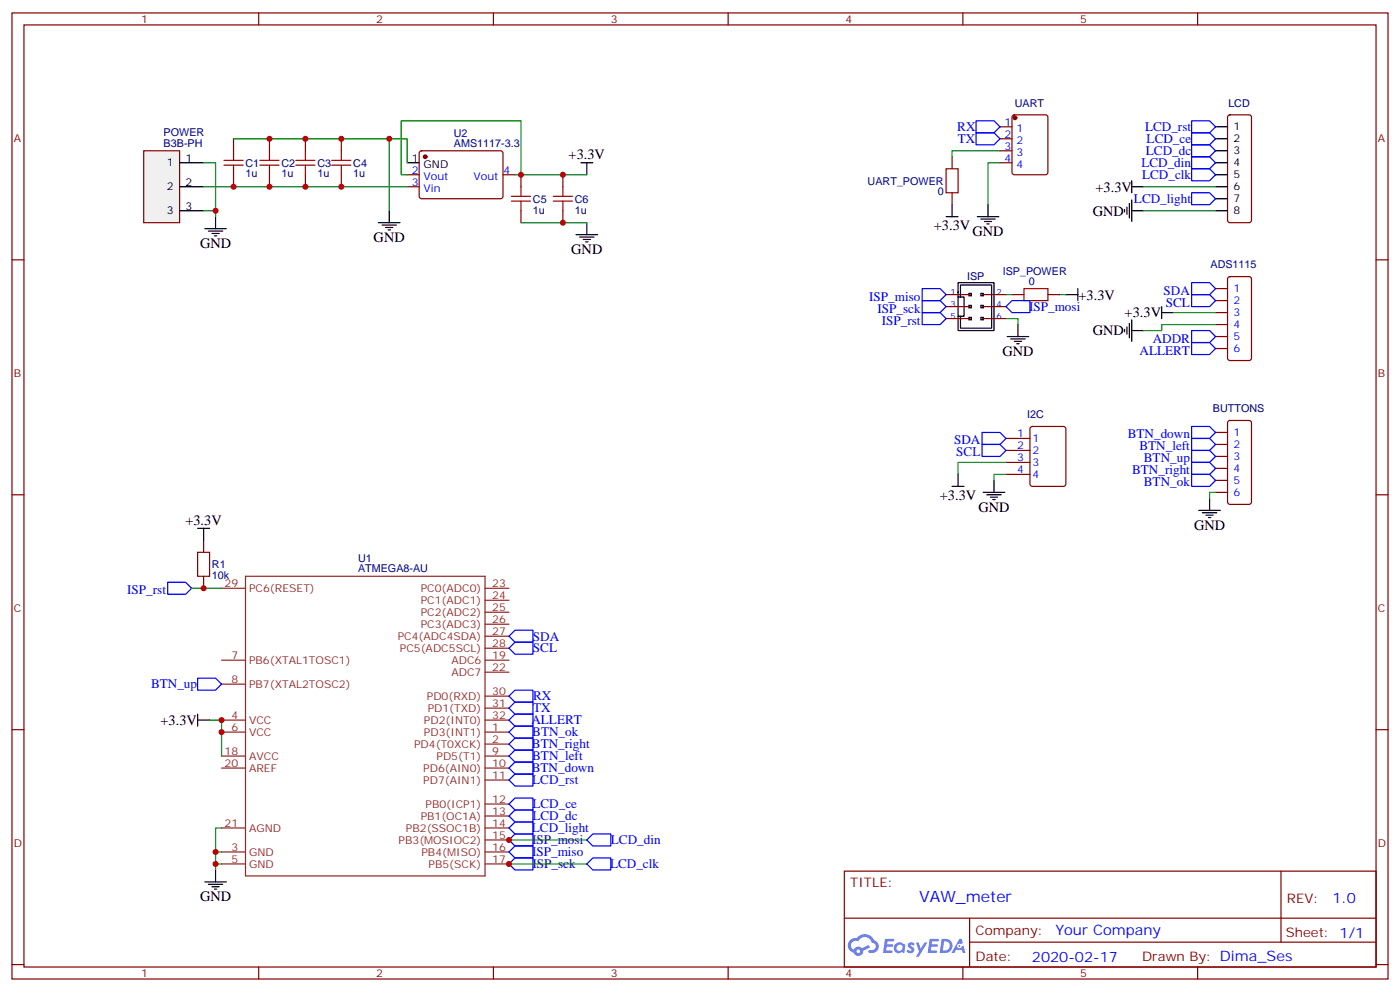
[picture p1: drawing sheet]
<svg xmlns="http://www.w3.org/2000/svg" width="412mm" height="292mm" viewBox="0 0 412 292" stroke-linecap="round" stroke-linejoin="round" font-family="sans-serif">
<g fill="none" stroke="#870000" stroke-width=".35">
<path d="M3.5 3.8h405.4v284.3h-405.4zM7.1 7.3h398.2v277.3h-398.2zM76.2 3.8v3.5M145.3 3.8v3.5M214.5 3.8v3.5M283.6 3.8v3.5M352.8 3.8v3.5M3.5 76.5h3.6M405.3 76.5h3.6M3.5 145.6h3.6M405.3 145.6h3.6M3.5 214.8h3.6"/>
<path d="M405.3 214.8h3.6M248.7 256.4h156.6v28.2h-156.6zM377.3 256.4v20.9M248.7 270.2h156.5M285.6 277.3h119.6M285.6 270.2v14.2M3.5 283.9h3.6M76.2 284.6v3.5M145.3 284.6v3.5M214.5 284.6v3.5M283.6 284.6v3.5M352.8 284.6v3.5"/>
<path d="M405.3 283.9h3.6"/>
</g>
<g fill="#5487ff">
<path d="M267.7 277.6a1.22 1.22 0 0 1 1.7 .2l-.4 .6a.47 .47 0 0 0-.3-.4 .47 .47 0 0 0-.5 .2l.1 .2a1.14 1.14 0 0 1 .8 1.8 1.14 1.14 0 0 1-1.9 0l-.2-.2 .5-.6 .7 .5a.29 .29 0 0 0 .3-.3 .29 .29 0 0 0-.2-.3 1.04 1.04 0 0 1-.6-1.7z"/>
<path d="M260.7 276.3h2.4l.3 .2-.2 .5-1.8 .1-.1 .8h1.5l.3 .4-.3 .4h-1.6l-.2 1.1h1.7l.2 .3-.2 .3-2.6 .1z"/>
<path d="M273.8 276.3h2.4l.3 .2-.1 .5-1.8 .1-.2 .8h1.6l.3 .4-.4 .4h-1.6l-.1 1.1h1.7l.2 .3-.2 .3-2.6 .1z"/>
<path d="M282.6 276.3h.7l.3 1.3-.6 .3a.69 .69 0 0 0-1 .3 .69 .69 0 0 0 .4 .9 .69 .69 0 0 0 .9-.6l.5-.2 .6 2.2h-.8l-.2-.9h-1.8l-.5 .9h-.8z"/>
<path d="M269.8 277.4h.8l.6 1.8 1.1-1.8h.9l-2.6 4.2h-.8l.9-1.5z"/>
<path d="M277.4 276.3l-.6 4.2h1.3a2.11 2.11 0 0 0 2.5-2.1 2.11 2.11 0 0 0-2.5-2.1zM278.1 277.1a1.39 1.39 0 0 1 1.7 1.4 1.39 1.39 0 0 1-1.8 1.3h-.3z"/>
<path d="M263.7 277.9a1.54 1.54 0 0 0-.1 2.2 1.54 1.54 0 0 0 2.2 .1l.6 .3 .3-2.3-.2-.3h-.4a1.49 1.49 0 0 0-2.4 0zM264 278.9a.94 .94 0 0 1 1.8 0 .94 .94 0 0 1-1.8 0z"/>
<path d="M250.4 276.7a2.18 2.18 0 0 0 1.1 3.7 1.44 1.44 0 0 0 1.6 .9 1.44 1.44 0 0 0 1.2-1.4l2-1.1-.5-.7-1.9 1a1.47 1.47 0 0 0-2.4 .4 1.39 1.39 0 0 1-.7-1.9 1.39 1.39 0 0 1 2-.5 2.12 2.12 0 0 1 2.2-1.3 2.12 2.12 0 0 1 1.9 1.7 1.14 1.14 0 0 1 1.1 1.4 1.14 1.14 0 0 1-1.7 .7 .43 .43 0 0 0-.5 .4 .43 .43 0 0 0 .4 .5 1.98 1.98 0 0 0 2.5-1.2 1.98 1.98 0 0 0-1.2-2.6 3.1 3.1 0 0 0-5.3-.6l-.9 .1zM252.3 280a.55 .55 0 0 1 1.1 0 .55 .55 0 0 1-1.1 0z"/>
<circle cx="282.6" cy="278.4" r=".26"/>
</g>
<g fill="none" stroke="#8c2424" stroke-width=".35">
<path d="M65.3 173.1h7M72.3 169.6h70.6v88.2h-70.6zM142.9 176.7h7M142.9 173.1h7M65.3 194.3h7M142.9 194.3h7M142.9 190.8h7M142.9 187.3h7M142.9 183.7h7M142.9 180.2h7M142.9 197.8h7M65.3 201.4h7"/>
<path d="M65.3 211.9h7M65.3 215.5h7M142.9 211.9h7M142.9 219h7M142.9 215.5h7M142.9 208.4h7M142.9 204.9h7M65.3 226.1h7M65.3 222.5h7M142.9 226.1h7M142.9 222.5h7M142.9 236.6h7"/>
<path d="M142.9 229.6h7M65.3 254.3h7M65.3 250.8h7M65.3 243.7h7M142.9 254.3h7M142.9 250.8h7M142.9 243.7h7M142.9 247.2h7M142.9 240.2h7"/>
</g>
<g fill="none" stroke="#870000" stroke-width=".35">
<path d="M294.6 37.3h3.5M298.3 34l.5-.2h9.2l.6 .4 .1 16.5-.5 .7h-9.4l-.6-.4-.1-16.5zM361.8 34l.5-.2h5.6l.5 .2 .3 .5v30.3l-.3 .5-.5 .2h-5.6l-.5-.2-.2-.5v-30.3zM119.9 51.4h3.6M119.9 55h3.6M123.7 44.6l.5-.2h23.5l.5 .7-.1 13-.6 .4-23.6-.1-.4-.6v-12.7zM148.2 51.4h3.5M280.5 46.1v3.6M280.5 56.7v3.6M294.6 40.9h3.5M294.6 44.4h3.5M294.6 47.9h3.5"/>
<path d="M278.7 93.8h7.1M278.7 90.2h7.1M278.7 86.7h7.1M289.3 93.8h7M289.3 90.2h7M289.3 86.7h7M298.1 86.7h3.5M308.7 86.7h3.5M358.1 84.9h3.5M358.1 88.5h3.5M358.1 92h3.5M358.1 95.5h3.5"/>
<path d="M358.1 99.1h3.5M361.8 81.6l.5-.2h5.6l.7 .5 .1 23.5-.5 .7h-5.9l-.6-.4-.1-23.6zM358.1 102.6h3.5M296.3 129h7.1M296.3 132.6h7.1M296.3 136.1h7.1M296.3 139.6h7.1M303.6 125.7l.5-.2h9.2l.6 .4 .1 16.6-.5 .6-9.4 .1-.7-.5v-16.5zM358.1 127.3h3.5M358.1 130.8h3.5M358.1 134.3h3.5M358.1 137.9h3.5"/>
<path d="M361.8 124l.5-.2h5.6l.7 .4 .1 23.5-.5 .7h-5.9l-.6-.4-.1-23.5zM60 159v3.6M358.1 141.4h3.5M358.1 144.9h3.5M60 169.6v3.5"/>
</g>
<g fill="#870000" stroke="#870000" stroke-width=".35">
<circle cx="299" cy="34.7" r=".53"/>
<circle cx="125.2" cy="46.1" r=".53"/>
</g>
<g fill="none" stroke="#000" stroke-width=".35">
<path d="M358.1 37.3h3.5M119.9 47.9h3.6M358.1 40.9h3.5M358.1 44.4h3.5M358.1 47.9h3.5M358.1 51.4h3.5M358.1 55h3.5M358.1 58.5h3.5M358.1 62h3.5M282.2 83.2h10.6v14.1h-10.6zM282.2 87.4h1.8v5.7h-1.8M282.9 87.4v-3.5h9.2v12.7h-9.2v-3.5"/>
<path d="M285.4 86.4h.7v.7h-.7zM285.4 89.9h.7v.7h-.7zM285.4 93.4h.7v.7h-.7zM288.9 86.4h.7v.7h-.7zM288.9 89.9h.7v.7h-.7zM288.9 93.4h.7v.7h-.7z"/>
</g>
<path d="M278.7 49.7h3.5v7h-3.5zM301.6 84.9h7.1v3.6h-7.1zM58.2 162.6h3.5v7h-3.5z" fill="none" stroke="#a10000" stroke-width=".35"/>
<path d="M42.3 44.4h10.6v21.1h-10.6z" fill="#f0f0f0" stroke="#870000" stroke-width=".35"/>
<g fill="none" stroke="#000" stroke-width=".35">
<path d="M52.9 47.9h7.1M52.9 55h7.1M171.1 47.9h3.5M172.9 47.9v3.5M332.7 59.9v4.2M333.4 55h3.5M333.4 53.2v3.5M333.4 58.8v6.4M52.9 62h7.1M60.3 67.3h6.4M61.4 68h4.2M62.4 68.7h2.2"/>
<path d="M63.1 69.4h.8M63.5 63.8v3.5M111.5 65.5h6.3M112.5 66.3h4.3M113.6 67h2.1M114.3 67.7h.7M114.7 62v3.5M169.7 69.1h6.3M170.7 69.8h4.3M171.8 70.5h2.1M172.5 71.2h.7M172.9 65.5v3.6"/>
<path d="M278.7 63.8h3.5M280.5 60.3v3.5M287.9 63.8h6.3M288.9 64.5h4.3M290 65.2h2.1M290.7 65.9h.7M291 60.3v3.5M331.3 61.7v.7M332 61v2.1M333.4 62h3.5M296.7 99.1h6.3M297.7 99.8h4.3"/>
<path d="M299.9 95.5v3.6M314 86.7h3.5M317.5 84.9v3.6M331.3 96.9v.7M332 96.2v2.2M332.7 95.2v4.2M333.4 97.3h3.5M333.4 94.1v6.4M342.2 92h3.5M342.2 90.2v3.6M298.8 100.5h2.1M299.5 101.2h.7"/>
<path d="M282.2 139.6v3.6M58.2 155.5h3.5M60 155.5v3.5M280.5 143.2h3.5M289.6 144.9h6.4M290.7 145.6h4.2M291.7 146.3h2.2M292.5 147h.7M292.8 141.4v3.5M353.1 150.2h6.4M354.2 150.9h4.2M355.2 151.6h2.2"/>
<path d="M356 152.3h.7M356.3 146.7v3.5M58.2 211.9h3.5M58.2 210.2v3.5M60.3 259.6h6.4M63.5 256v3.6M61.4 260.3h4.2M62.4 261h2.2M63.1 261.7h.8"/>
</g>
<g fill="none" stroke="#a10000" stroke-width=".35">
<path d="M66 48.6h5.6M66 47.2h5.6M68.8 44.4v2.8M68.8 48.6v2.8M76.6 48.6h5.6M76.6 47.2h5.6M79.4 44.4v2.8M79.4 48.6v2.8M87.1 48.6h5.7M87.1 47.2h5.7M90 44.4v2.8M90 48.6v2.8"/>
<path d="M97.7 48.6h5.7M97.7 47.2h5.7M100.5 44.4v2.8M100.5 48.6v2.8M150.6 59.2h5.7M150.6 57.8h5.7M153.5 55v2.8M153.5 59.2v2.8M163 59.2h5.6M163 57.8h5.6M165.8 55v2.8M165.8 59.2v2.8"/>
</g>
<path d="M68.8 40.9v3.5M68.8 51.4v3.6M79.4 40.9v3.5M79.4 51.4v3.6M90 40.9v3.5M90 51.4v3.6M100.5 40.9v3.5M100.5 51.4v3.6M153.5 51.4v3.6M165.8 51.4v3.6M153.5 62v3.5M165.8 62v3.5" fill="none" stroke="#870000" stroke-width=".35"/>
<g fill="none" stroke="#00f" stroke-width=".35">
<path d="M287.5 35.6h5.3l1.8 1.7-1.8 1.8h-5.3zM287.5 39.1h5.3l1.8 1.8-1.8 1.7h-5.3zM351 39.1h5.3l1.8 1.8-1.8 1.7h-5.3zM351 35.6h5.3l1.8 1.7-1.8 1.8h-5.3zM351 42.6h5.3l1.8 1.8-1.8 1.7h-5.3zM351 46.1h5.3l1.8 1.8-1.8 1.8h-5.3zM351 49.7h5.3l1.8 1.7-1.8 1.8h-5.3zM351 56.7h5.3l1.8 1.8-1.8 1.8h-5.3zM271.6 84.9h5.3l1.8 1.8-1.8 1.8h-5.3zM271.6 88.5h5.3l1.8 1.7-1.8 1.8h-5.3zM271.6 92h5.3l1.8 1.8-1.8 1.7h-5.3zM296.3 90.2l1.8-1.7h5.3v3.5h-5.3z"/>
<path d="M351 86.7h5.3l1.8 1.8-1.8 1.7h-5.3zM351 83.2h5.3l1.8 1.7-1.8 1.8h-5.3zM351 97.3h5.3l1.8 1.8-1.8 1.7h-5.3zM351 100.8h5.3l1.8 1.8-1.8 1.8h-5.3zM289.3 130.8h5.3l1.7 1.8-1.7 1.7h-5.3zM289.3 127.3h5.3l1.7 1.7-1.7 1.8h-5.3zM351 132.6h5.3l1.8 1.7-1.8 1.8h-5.3zM351 125.5h5.3l1.8 1.8-1.8 1.7h-5.3zM351 129h5.3l1.8 1.8-1.8 1.8h-5.3zM351 136.1h5.3l1.8 1.8-1.8 1.7h-5.3zM351 139.6h5.3l1.8 1.8-1.8 1.8h-5.3zM49.4 171.4h5.3l1.7 1.7-1.7 1.8h-5.3z"/>
<path d="M58.2 199.6h5.3l1.8 1.8-1.8 1.7h-5.3zM149.9 190.8l1.8-1.8h5.3v3.5h-5.3zM149.9 187.3l1.8-1.8h5.3v3.5h-5.3zM149.9 204.9l1.8-1.8h5.3v3.6h-5.3zM149.9 208.4l1.8-1.7h5.3v3.5h-5.3zM149.9 215.5l1.8-1.8h5.3v3.5h-5.3zM149.9 219l1.8-1.8h5.3v3.6h-5.3zM151.7 210.2h5.3v3.5h-5.3l-1.8-1.8zM149.9 236.6l1.8-1.7h5.3v3.5h-5.3zM149.9 222.5l1.8-1.7h5.3v3.5h-5.3zM149.9 226.1l1.8-1.8h5.3v3.5h-5.3zM149.9 229.6l1.8-1.8h5.3v3.6h-5.3z"/>
<path d="M149.9 250.8l1.8-1.8h5.3v3.5h-5.3zM149.9 254.3l1.8-1.8h5.3v3.5h-5.3zM149.9 247.2l1.8-1.7h5.3v3.5h-5.3zM149.9 240.2l1.8-1.8h5.3v3.5h-5.3zM151.7 241.9h5.3v3.6h-5.3l-1.8-1.8zM172.9 247.2l1.7-1.7h5.3v3.5h-5.3zM172.9 254.3l1.7-1.8h5.3v3.5h-5.3z"/>
</g>
<g fill="none" stroke="#008700" stroke-width=".35">
<path d="M60 47.9h3.5v15.9M60 55h59.9M68.8 40.9h51.1v7M114.7 40.9v21.1M119.9 51.4h-1.7v-15.8h35.3v15.8M151.7 51.4h21.2M294.6 47.9h-3.6v12.4M294.6 44.4h-14.1v1.7M336.9 55h21.2M60 62h3.5M153.5 65.5h19.4M336.9 62h21.2"/>
<path d="M296.3 93.8h3.6v1.7M296.3 86.7h1.8M312.2 86.7h1.8M345.7 92h12.4M358.1 95.5h-15.9v1.8h-5.3M296.3 136.1h-14.1v3.5M296.3 139.6h-3.5v1.8M358.1 144.9h-1.8v1.8M56.4 173.1h8.9M61.7 211.9h3.6v10.6M63.5 254.3h1.8M65.3 250.8h-1.8v5.2"/>
<path d="M65.3 243.7h-1.8v7.1M149.9 254.3h23M149.9 247.2h23"/>
</g>
<g fill="#c00">
<circle cx="165.8" cy="51.4" r=".88"/>
<circle cx="153.5" cy="51.4" r=".88"/>
<circle cx="90" cy="55" r=".88"/>
<circle cx="68.8" cy="55" r=".88"/>
<circle cx="60" cy="173.1" r=".88"/>
<circle cx="65.3" cy="215.5" r=".88"/>
<circle cx="65.3" cy="211.9" r=".88"/>
<circle cx="149.9" cy="254.3" r=".88"/>
<circle cx="149.9" cy="247.2" r=".88"/>
<circle cx="63.5" cy="254.3" r=".88"/>
<circle cx="63.5" cy="250.8" r=".88"/>
<circle cx="63.5" cy="62" r=".88"/>
<circle cx="79.4" cy="55" r=".88"/>
<circle cx="100.5" cy="55" r=".88"/>
<circle cx="79.4" cy="40.9" r=".88"/>
<circle cx="90" cy="40.9" r=".88"/>
<circle cx="100.5" cy="40.9" r=".88"/>
<circle cx="165.8" cy="65.5" r=".88"/>
<circle cx="114.7" cy="40.9" r=".88"/>
</g>
<text font-size="4.6" fill="#00f" x="270.8" y="265.4">VAW_meter</text>
<g font-size="4.2">
<text x="167.5" y="46.8">+3.3V</text>
<text x="322.7" y="56.4">+3.3V</text>
<text x="321.9" y="63.5">GND</text>
<text x="110.1" y="71.2">GND</text>
<text x="275.1" y="67.8">+3.3V</text>
<text x="286.5" y="69.4">GND</text>
<text x="58.9" y="73">GND</text>
<text x="168.3" y="74.7">GND</text>
<text x="317.7" y="88.2">+3.3V</text>
<text x="331.3" y="93.4">+3.3V</text>
<text x="321.9" y="98.7">GND</text>
<text x="295.3" y="104.7">GND</text>
<text x="276.8" y="147.1">+3.3V</text>
<text x="54.6" y="154.4">+3.3V</text>
<text x="288.2" y="150.6">GND</text>
<text x="351.7" y="155.9">GND</text>
<text x="47.3" y="213.4">+3.3V</text>
<text x="58.9" y="265.2">GND</text>
</g>
<g font-size="4.2" fill="#00f">
<text x="392.5" y="265.7">1.0</text>
<text x="310.9" y="275.2">Your Company</text>
<text x="304" y="283">2020-02-17</text>
</g>
<g font-size="3.9" fill="#00f">
<text x="282" y="38.6">RX</text>
<text x="337.3" y="38.6">LCD_rst</text>
<text x="282.2" y="42.1">TX</text>
<text x="337.5" y="45.6">LCD_dc</text>
<text x="337.8" y="42.1">LCD_ce</text>
<text x="336.2" y="49.2">LCD_din</text>
<text x="336.4" y="52.7">LCD_clk</text>
<text x="334" y="59.7">LCD_light</text>
<text x="256.1" y="88.5">ISP_miso</text>
<text x="342.8" y="86.7">SDA</text>
<text x="258.5" y="92">ISP_sck</text>
<text x="259.7" y="95.5">ISP_rst</text>
<text x="303.1" y="91.5">ISP_mosi</text>
<text x="343.4" y="90.2">SCL</text>
<text x="339.5" y="100.8">ADDR</text>
<text x="335.7" y="104.4">ALLERT</text>
<text x="281" y="130.8">SDA</text>
<text x="332.2" y="129">BTN_down</text>
<text x="281.7" y="134.3">SCL</text>
<text x="335.7" y="132.6">BTN_left</text>
<text x="336.9" y="136.1">BTN_up</text>
<text x="333.5" y="139.6">BTN_right</text>
<text x="336.9" y="143.2">BTN_ok</text>
<text x="37.5" y="174.9">ISP_rst</text>
<text x="157" y="188.5">SDA</text>
<text x="157" y="192">SCL</text>
<text x="44.5" y="202.6">BTN_up</text>
<text x="157" y="209.7">TX</text>
<text x="157" y="206.1">RX</text>
<text x="156.5" y="213.2">ALLERT</text>
<text x="156.7" y="220.2">BTN_right</text>
<text x="156.8" y="216.7">BTN_ok</text>
<text x="156.7" y="227.3">BTN_down</text>
<text x="156.8" y="223.8">BTN_left</text>
<text x="156.8" y="230.8">LCD_rst</text>
<text x="156.8" y="237.9">LCD_ce</text>
<text x="156.7" y="245">LCD_light</text>
<text x="156.8" y="241.4">LCD_dc</text>
<text x="156.7" y="252">ISP_miso</text>
<text x="156.7" y="248.5">ISP_mosi</text>
<text x="179.9" y="248.5">LCD_din</text>
<text x="156.9" y="255.6">ISP_sck</text>
<text x="179.7" y="255.6">LCD_clk</text>
</g>
<g font-size="3.9" fill="#800">
<text x="250.5" y="261">TITLE:</text>
<text x="379.1" y="265.7">REV:</text>
<text x="287.4" y="275.2">Company:</text>
<text x="378.7" y="275.8">Sheet: 1/1</text>
<text x="287.4" y="282.9">Date:</text>
<text x="336.4" y="282.9">Drawn By: Dima_Ses</text>
</g>
<g font-size="3.2" fill="#800">
<text x="41.6" y="6.8">1</text>
<text x="110.8" y="6.8">2</text>
<text x="179.9" y="6.8">3</text>
<text x="249.1" y="6.8">4</text>
<text x="318.2" y="6.8">5</text>
<text x="4.1" y="41.9">A</text>
<text x="405.9" y="41.9">A</text>
<text x="4.1" y="111.1">B</text>
<text x="405.9" y="111.1">B</text>
<text x="4.1" y="180.2">C</text>
<text x="405.9" y="180.2">C</text>
<text x="4.1" y="249.3">D</text>
<text x="405.9" y="249.3">D</text>
<text x="41.6" y="287.6">1</text>
<text x="110.8" y="287.6">2</text>
<text x="179.9" y="287.6">3</text>
<text x="249.1" y="287.6">4</text>
<text x="318.2" y="287.6">5</text>
</g>
<g font-size="3.2" fill="#000080">
<text x="298.9" y="31.4">UART</text>
<text x="361.8" y="31.4">LCD</text>
<text x="48.2" y="40">POWER</text>
<text x="133.7" y="40.3">U2</text>
<text x="48.2" y="43.2">B3B-PH</text>
<text x="133.7" y="43.2">AMS1117-3.3</text>
<text x="72.3" y="52.2">1u</text>
<text x="72.3" y="49.1">C1</text>
<text x="82.9" y="52.2">1u</text>
<text x="82.9" y="49.1">C2</text>
<text x="93.5" y="52.2">1u</text>
<text x="93.5" y="49.1">C3</text>
<text x="104.1" y="52.2">1u</text>
<text x="104.1" y="49.1">C4</text>
<text x="157" y="59.6">C5</text>
<text x="169.3" y="59.6">C6</text>
<text x="255.6" y="54.3">UART_POWER</text>
<text x="276.2" y="57.5">0</text>
<text x="157" y="62.9">1u</text>
<text x="169.3" y="62.9">1u</text>
<text x="284.9" y="82.5">ISP</text>
<text x="295.4" y="80.8">ISP_POWER</text>
<text x="303" y="83.9">0</text>
<text x="356.6" y="79">ADS1115</text>
<text x="302.6" y="123.2">I2C</text>
<text x="357.3" y="121.3">BUTTONS</text>
<text x="62.4" y="167.2">R1</text>
<text x="105.5" y="165.5">U1</text>
<text x="62.4" y="170.4">10k</text>
<text x="105.5" y="168.4">ATMEGA8-AU</text>
</g>
<g font-size="3.2" fill="#00f">
<text x="295.9" y="37">1</text>
<text x="295.9" y="40.5">2</text>
<text x="299.4" y="38.7">1</text>
<text x="295.9" y="44">3</text>
<text x="295.9" y="47.6">4</text>
<text x="299.4" y="42.3">2</text>
<text x="299.4" y="45.8">3</text>
<text x="121.3" y="51.1">2</text>
<text x="124.8" y="52.8">Vout</text>
<text x="139.5" y="52.8">Vout</text>
<text x="148.3" y="51.1">4</text>
<text x="299.4" y="49.3">4</text>
<text x="121.3" y="54.6">3</text>
<text x="124.8" y="56.4">Vin</text>
<text x="363.4" y="86">1</text>
<text x="363.4" y="89.5">2</text>
<text x="363.4" y="93.1">3</text>
<text x="363.4" y="96.6">4</text>
<text x="363.4" y="100.1">5</text>
<text x="363.4" y="103.6">6</text>
<text x="299.6" y="128.7">1</text>
<text x="304.1" y="130.1">1</text>
<text x="363.4" y="128.3">1</text>
<text x="363.4" y="131.9">2</text>
<text x="299.6" y="132.2">2</text>
<text x="299.6" y="135.7">3</text>
<text x="304.1" y="133.6">2</text>
<text x="304.1" y="137.2">3</text>
<text x="363.4" y="135.4">3</text>
<text x="299.6" y="139.3">4</text>
<text x="304.1" y="140.7">4</text>
<text x="363.4" y="138.9">4</text>
<text x="363.4" y="142.5">5</text>
<text x="363.4" y="146">6</text>
</g>
<g font-size="3.2">
<text x="363.4" y="38.4">1</text>
<text x="363.4" y="41.9">2</text>
<text x="54.7" y="47.6">1</text>
<text x="121.3" y="47.6">1</text>
<text x="363.4" y="45.4">3</text>
<text x="49.1" y="49">1</text>
<text x="124.8" y="49.3">GND</text>
<text x="363.4" y="49">4</text>
<text x="363.4" y="52.5">5</text>
<text x="49.1" y="56">2</text>
<text x="54.7" y="54.6">2</text>
<text x="363.4" y="56">6</text>
<text x="363.4" y="59.5">7</text>
<text x="49.1" y="63.1">3</text>
<text x="54.7" y="61.7">3</text>
<text x="363.4" y="63.1">8</text>
</g>
<g font-size="3.2" fill="#8d2323">
<text x="66.2" y="172.8">29</text>
<text x="145" y="172.8">23</text>
<text x="73.4" y="174.2">PC6(RESET)</text>
<text x="123.9" y="177.7">PC1(ADC1)</text>
<text x="123.9" y="174.2">PC0(ADC0)</text>
<text x="145" y="179.8">25</text>
<text x="145" y="176.3">24</text>
<text x="123.9" y="184.8">PC3(ADC3)</text>
<text x="123.9" y="181.3">PC2(ADC2)</text>
<text x="145" y="183.4">26</text>
<text x="117.2" y="188.3">PC4(ADC4SDA)</text>
<text x="117.8" y="191.8">PC5(ADC5SCL)</text>
<text x="145" y="190.4">28</text>
<text x="145" y="186.9">27</text>
<text x="68.2" y="194">7</text>
<text x="73.4" y="195.4">PB6(XTAL1TOSC1)</text>
<text x="133" y="195.4">ADC6</text>
<text x="145" y="197.5">22</text>
<text x="145" y="194">19</text>
<text x="68.2" y="201">8</text>
<text x="73.4" y="202.4">PB7(XTAL2TOSC2)</text>
<text x="133" y="198.9">ADC7</text>
<text x="125.7" y="206">PD0(RXD)</text>
<text x="126" y="209.5">PD1(TXD)</text>
<text x="145" y="208.1">31</text>
<text x="145" y="204.5">30</text>
<text x="68.2" y="211.6">4</text>
<text x="68.2" y="215.1">6</text>
<text x="73.4" y="213">VCC</text>
<text x="124.9" y="213">PD2(INT0)</text>
<text x="145" y="215.1">1</text>
<text x="145" y="211.6">32</text>
<text x="73.4" y="216.5">VCC</text>
<text x="122" y="220.1">PD4(T0XCK)</text>
<text x="124.9" y="216.5">PD3(INT1)</text>
<text x="145" y="218.7">2</text>
<text x="66.2" y="225.7">20</text>
<text x="66.2" y="222.2">18</text>
<text x="73.4" y="227.1">AREF</text>
<text x="73.4" y="223.6">AVCC</text>
<text x="124.7" y="227.1">PD6(AIN0)</text>
<text x="128.6" y="223.6">PD5(T1)</text>
<text x="145" y="225.7">10</text>
<text x="145" y="222.2">9</text>
<text x="124.7" y="230.6">PD7(AIN1)</text>
<text x="145" y="229.2">11</text>
<text x="125.3" y="237.7">PB0(ICP1)</text>
<text x="145" y="239.8">13</text>
<text x="145" y="236.3">12</text>
<text x="66.2" y="243.3">21</text>
<text x="73.4" y="244.8">AGND</text>
<text x="119.6" y="244.8">PB2(SSOC1B)</text>
<text x="123.9" y="241.2">PB1(OC1A)</text>
<text x="145" y="243.3">14</text>
<text x="68.2" y="250.4">3</text>
<text x="73.4" y="251.8">GND</text>
<text x="117.4" y="248.3">PB3(MOSIOC2)</text>
<text x="124.2" y="251.8">PB4(MISO)</text>
<text x="145" y="250.4">16</text>
<text x="145" y="246.9">15</text>
<text x="68.2" y="253.9">5</text>
<text x="73.4" y="255.3">GND</text>
<text x="126.2" y="255.3">PB5(SCK)</text>
<text x="145" y="253.9">17</text>
</g>
<g font-size="2.5" fill="#00f">
<text x="279.9" y="86.7">1</text>
<text x="293.5" y="86.7">2</text>
<text x="279.9" y="93.8">5</text>
<text x="279.9" y="90.2">3</text>
<text x="293.5" y="93.8">6</text>
<text x="293.5" y="90.2">4</text>
</g>
</svg>
